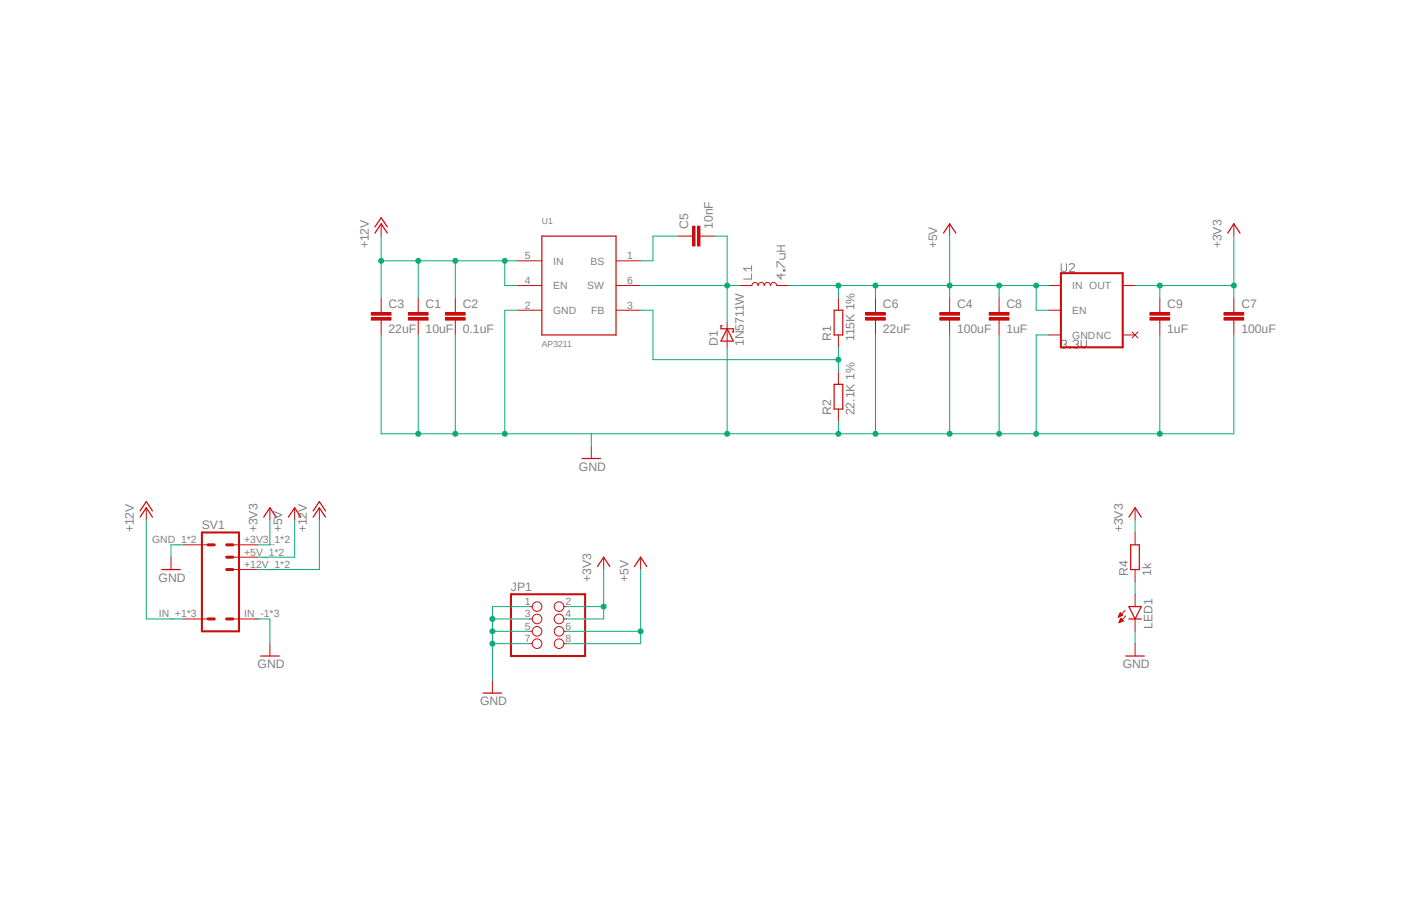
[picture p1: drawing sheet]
<svg xmlns="http://www.w3.org/2000/svg" width="432mm" height="279mm" viewBox="0 0 432 279" stroke-linecap="round" stroke-linejoin="round" font-family="sans-serif">
<path d="M37.4 60.9l357 157.6M394.4 60.9l-357 157.6" fill="none" stroke="#fff" stroke-width=".31"/>
<g fill="none" stroke="#808080" stroke-width=".31">
<path d="M239.5 77.5h2.4M239.5 75.8h2.4M240.3 78.3h1.6v1.2l-.4 .4h-1.2M240.7 75.8v1.7M231.6 84.4v1.7h-2.4M231.6 82v1.6M231.6 82.8h-2.4l.8 .8M239.5 82.4v-1.7h.4l1.6 1.7h.4M240.7 84.4v1.7l-1.2-1.3h2.4M241.5 83.2h.4v.4h-.4zM327.1 81.3v2.1l.4 .4h.8l.4-.4v-2.1M329.5 81.7l.4-.4h.9l.4 .4v.4l-1.7 1.7h1.7"/>
<path d="M327.1 105.3l.4-.4h.8l.4 .4v.4l-.4 .5M327.9 106.2h.4M328.3 106.2l.4 .4v.4l-.4 .4h-.8l-.4-.4M329.5 107h.4v.4h-.4zM330.8 105.3l.4-.4h.8l.4 .4v.4l-.4 .5M331.6 106.2h.4M332 106.2l.4 .4v.4l-.4 .4h-.8l-.4-.4M333.2 104.9v1.7l.9 .8 .8-.8v-1.7"/>
</g>
<path d="M62.2 164.2h11.5v30.5h-11.5z" fill="none" stroke="#c90d0c" stroke-width=".64"/>
<path d="M64.1 168h1.9M69.8 175.6h2M69.8 168h2M69.8 171.8h2M64.1 190.9h1.9M69.8 190.9h2" fill="none" stroke="#c90d0c" stroke-width=".93"/>
<g fill="none" stroke="#c90d0c" stroke-width=".31">
<path d="M117.5 69v3.8M212.7 72.8h.7M215.7 72.8h.8M45.1 156.6v3.8M83.2 156.6v3.8M90.8 156.6v3.8M98.4 156.6v3.8M52.7 171.8v3.8M56.5 168h7.6M71.8 175.6h7.6M71.8 168h7.6M71.8 171.8h7.6"/>
<path d="M56.5 190.9h7.6M71.8 190.9h7.6M83.2 198.5v3.8"/>
</g>
<path d="M115.6 71.9l1.9-2.9 1.9 2.9M115.6 70l1.9-2.9 1.9 2.9M43.2 159.5l1.9-2.9 1.9 2.9M43.2 157.6l1.9-2.9 1.9 2.9M81.3 159.5l1.9-2.9 1.9 2.9M88.9 159.5l1.9-2.9 1.9 2.9M96.5 159.5l1.9-2.9 1.9 2.9M96.5 157.6l1.9-2.9 1.9 2.9M49.9 175.6h5.7M80.3 202.3h5.8" fill="none" stroke="#c90d0c" stroke-width=".38"/>
<path d="M215 69.8h.7v6.1h-.7z" fill-rule="evenodd" fill="#c90d0c"/>
<path d="M215 69.8h.7v6.1h-.7z" fill="none" stroke="#c90d0c" stroke-width=".31"/>
<path d="M213.4 69.8h.8v6.1h-.8z" fill-rule="evenodd" fill="#c90d0c"/>
<path d="M208.9 72.8h3.8M213.4 69.8h.8v6.1h-.8zM216.5 72.8h3.8M269.8 95.7v.7M269.8 98.7v.8" fill="none" stroke="#c90d0c" stroke-width=".31"/>
<path d="M266.8 98h6.1v.7h-6.1z" fill-rule="evenodd" fill="#c90d0c"/>
<path d="M266.8 98h6.1v.7h-6.1z" fill="none" stroke="#c90d0c" stroke-width=".31"/>
<path d="M266.8 96.4h6.1v.8h-6.1z" fill-rule="evenodd" fill="#c90d0c"/>
<path d="M292.7 69v3.8M380.3 69v3.8M128.9 95.7v.7M128.9 98.7v.8M266.8 96.4h6.1v.8h-6.1zM269.8 91.9v3.8M269.8 99.5v3.8M182.2 137.6v3.8M349.8 156.6v3.8M349.8 164.2v3.8M349.8 175.6v3.9M349.8 198.5v3.8" fill="none" stroke="#c90d0c" stroke-width=".31"/>
<path d="M290.8 71.9l1.9-2.9 1.9 2.9M378.4 71.9l1.9-2.9 1.9 2.9M179.4 141.4h5.7M347.9 159.5l1.9-2.9 1.9 2.9M348.5 168h2.7v7.6h-2.7zM347 202.3h5.7" fill="none" stroke="#c90d0c" stroke-width=".38"/>
<path d="M125.9 98h6.1v.7h-6.1z" fill-rule="evenodd" fill="#c90d0c"/>
<path d="M125.9 98h6.1v.7h-6.1z" fill="none" stroke="#c90d0c" stroke-width=".31"/>
<path d="M125.9 96.4h6.1v.8h-6.1z" fill-rule="evenodd" fill="#c90d0c"/>
<path d="M125.9 96.4h6.1v.8h-6.1zM128.9 91.9v3.8M128.9 99.5v3.8M140.3 95.7v.7M140.3 98.7v.8" fill="none" stroke="#c90d0c" stroke-width=".31"/>
<path d="M137.3 98h6.1v.7h-6.1z" fill-rule="evenodd" fill="#c90d0c"/>
<path d="M137.3 98h6.1v.7h-6.1z" fill="none" stroke="#c90d0c" stroke-width=".31"/>
<path d="M137.3 96.4h6.1v.8h-6.1z" fill-rule="evenodd" fill="#c90d0c"/>
<g fill="none" stroke="#c90d0c" stroke-width=".31">
<path d="M137.3 96.4h6.1v.8h-6.1zM140.3 91.9v3.8M140.3 99.5v3.8M258.4 91.9v3.8M307.9 95.7v.7M307.9 98.7v.8M323.2 95.7h3.8M323.2 88.1h3.8M346 88.1h3.8M258.4 103.3v3.8M258.4 114.7v3.8M323.2 103.3h3.8"/>
<path d="M346 103.3h3.8M348.9 102.4l1.8 1.8M350.7 102.4l-1.8 1.8M258.4 126.2v3.8M344.7 190.3h.1M344.8 190.1h.3M344.8 189.9h.7M344.9 189.8h1M344.9 191.9h.2M345 189.7h.9M345 191.8h.4M345.1 189.5h.6"/>
<path d="M345.1 191.6h.7M345.1 189.3h.5M345.1 191.4h1.1M345.2 189.1h.2M345.2 191.3h.8M345.3 189l.7 .7-1.3 .6zM345.3 191.1h.6M345.4 191h.3M345.4 190.8h.2M345.4 190.7l.8 .8-1.3 .5zM346.8 188.2l-2.1 2.1M347 189.9l-2.1 2.1"/>
<path d="M349.8 183.3v3.8M349.8 190.9v3.8"/>
</g>
<path d="M257.1 95.7h2.7v7.6h-2.7zM257.1 118.5h2.7v7.7h-2.7zM347.9 187.1h3.8l-1.9 3.8zM347.9 190.9h3.8" fill="none" stroke="#c90d0c" stroke-width=".38"/>
<path d="M327 84.2h19v22.9h-19z" fill="none" stroke="#c90d0c" stroke-width=".64"/>
<path d="M304.9 98h6.1v.7h-6.1z" fill-rule="evenodd" fill="#c90d0c"/>
<path d="M304.9 98h6.1v.7h-6.1z" fill="none" stroke="#c90d0c" stroke-width=".31"/>
<path d="M304.9 96.4h6.1v.8h-6.1z" fill-rule="evenodd" fill="#c90d0c"/>
<path d="M304.9 96.4h6.1v.8h-6.1zM307.9 91.9v3.8M307.9 99.5v3.8M357.5 95.7v.7M357.5 98.7v.8" fill="none" stroke="#c90d0c" stroke-width=".31"/>
<path d="M354.4 98h6.1v.7h-6.1z" fill-rule="evenodd" fill="#c90d0c"/>
<path d="M354.4 98h6.1v.7h-6.1z" fill="none" stroke="#c90d0c" stroke-width=".31"/>
<path d="M354.4 96.4h6.1v.8h-6.1z" fill-rule="evenodd" fill="#c90d0c"/>
<path d="M117.5 95.7v.7M117.5 98.7v.8M354.4 96.4h6.1v.8h-6.1zM357.5 91.9v3.8M357.5 99.5v3.8" fill="none" stroke="#c90d0c" stroke-width=".31"/>
<path d="M114.4 98h6.1v.7h-6.1z" fill-rule="evenodd" fill="#c90d0c"/>
<path d="M114.4 98h6.1v.7h-6.1z" fill="none" stroke="#c90d0c" stroke-width=".31"/>
<path d="M114.4 96.4h6.1v.8h-6.1z" fill-rule="evenodd" fill="#c90d0c"/>
<path d="M114.4 96.4h6.1v.8h-6.1zM117.5 91.9v3.8M117.5 99.5v3.8M292.7 95.7v.7M292.7 98.7v.8" fill="none" stroke="#c90d0c" stroke-width=".31"/>
<path d="M289.6 98h6.1v.7h-6.1z" fill-rule="evenodd" fill="#c90d0c"/>
<path d="M289.6 98h6.1v.7h-6.1z" fill="none" stroke="#c90d0c" stroke-width=".31"/>
<path d="M289.6 96.4h6.1v.8h-6.1z" fill-rule="evenodd" fill="#c90d0c"/>
<path d="M289.6 96.4h6.1v.8h-6.1zM292.7 91.9v3.8M292.7 99.5v3.8M380.3 95.7v.7M380.3 98.7v.8" fill="none" stroke="#c90d0c" stroke-width=".31"/>
<path d="M377.2 98h6.1v.7h-6.1z" fill-rule="evenodd" fill="#c90d0c"/>
<path d="M377.2 98h6.1v.7h-6.1z" fill="none" stroke="#c90d0c" stroke-width=".31"/>
<path d="M377.2 96.4h6.1v.8h-6.1z" fill-rule="evenodd" fill="#c90d0c"/>
<g fill="none" stroke="#c90d0c" stroke-width=".31">
<path d="M159.4 88.1h7.6M159.4 80.4h7.6M159.4 95.7h7.6M189.9 88.1h7.5M189.9 80.4h7.5M189.9 95.7h7.5M224.1 99.5v7.6M227.9 88.1h3.8a.95 .95 0 0 1 1-1 .95 .95 0 0 1 .9 1 .95 .95 0 0 1 1-1 .95 .95 0 0 1 .9 1 .95 .95 0 0 1 1-1 .95 .95 0 0 1 .9 1 .95 .95 0 0 1 1-1 .95 .95 0 0 1 1 1h3.8M377.2 96.4h6.1v.8h-6.1zM380.3 91.9v3.8M380.3 99.5v3.8M186.1 171.8v3.8"/>
<path d="M197.4 171.8v3.8M163.2 187.1h.8M163.2 190.9h.8M163.2 194.7h.8M163.2 198.5h.8M173.8 187.1h.8M173.8 190.9h.8M173.8 194.7h.8M173.8 198.5h.8M151.8 209.9v3.8"/>
<circle cx="165.5" cy="198.5" r="1.48"/>
<circle cx="165.5" cy="187.1" r="1.48"/>
<circle cx="165.5" cy="190.9" r="1.48"/>
<circle cx="165.5" cy="194.7" r="1.48"/>
<circle cx="172.3" cy="187.1" r="1.48"/>
<circle cx="172.3" cy="194.7" r="1.48"/>
<circle cx="172.3" cy="198.5" r="1.48"/>
<circle cx="172.3" cy="190.9" r="1.48"/>
</g>
<path d="M167 72.8h22.9v30.5h-22.9zM222.6 100.5h-.4v.9h3.8v1h-.4M224.1 101.4l1.9 3.8h-3.8zM184.1 174.7l2-2.9 1.9 2.9M195.5 174.7l1.9-2.9 1.9 2.9M148.9 213.7h5.7" fill="none" stroke="#c90d0c" stroke-width=".38"/>
<path d="M157.5 183.3h22.8v19h-22.8z" fill="none" stroke="#c90d0c" stroke-width=".64"/>
<path d="M380.3 72.8v19.1M349.8 88.1h7.7M83.2 160.4v7.6h-3.8M349.8 160.4v3.8" fill="none" stroke="#0dab76" stroke-width=".31"/>
<circle cx="380.3" cy="88.1" r=".76" fill="#0dab76"/>
<g fill="none" stroke="#0dab76" stroke-width=".31">
<path d="M380.3 88.1h-22.8v3.8"/>
<circle cx="380.3" cy="88.1" r=".76"/>
</g>
<circle cx="357.5" cy="88.1" r=".76" fill="#0dab76"/>
<g fill="none" stroke="#0dab76" stroke-width=".31">
<path d="M186.1 175.6v15.3h-11.5M174.6 187.1h11.5"/>
<circle cx="357.5" cy="88.1" r=".76"/>
</g>
<circle cx="186.1" cy="187.1" r=".76" fill="#0dab76"/>
<g fill="none" stroke="#0dab76" stroke-width=".31">
<path d="M243.2 88.1h26.6v3.8M258.4 88.1v3.8M90.8 160.4v11.4h-11.4"/>
<circle cx="186.1" cy="187.1" r=".76"/>
</g>
<circle cx="258.4" cy="88.1" r=".76" fill="#0dab76"/>
<g fill="none" stroke="#0dab76" stroke-width=".31">
<path d="M269.8 88.1h22.9v3.8"/>
<circle cx="258.4" cy="88.1" r=".76"/>
</g>
<circle cx="269.8" cy="88.1" r=".76" fill="#0dab76"/>
<g fill="none" stroke="#0dab76" stroke-width=".31">
<path d="M292.7 72.8v15.3"/>
<circle cx="269.8" cy="88.1" r=".76"/>
</g>
<circle cx="292.7" cy="88.1" r=".76" fill="#0dab76"/>
<g fill="none" stroke="#0dab76" stroke-width=".31">
<path d="M292.7 88.1h30.5M319.4 88.1v7.6h3.8"/>
<circle cx="292.7" cy="88.1" r=".76"/>
</g>
<circle cx="319.4" cy="88.1" r=".76" fill="#0dab76"/>
<g fill="none" stroke="#0dab76" stroke-width=".31">
<path d="M307.9 88.1v3.8"/>
<circle cx="319.4" cy="88.1" r=".76"/>
</g>
<circle cx="307.9" cy="88.1" r=".76" fill="#0dab76"/>
<g fill="none" stroke="#0dab76" stroke-width=".31">
<path d="M197.4 175.6v22.9h-22.8M174.6 194.7h22.8"/>
<circle cx="307.9" cy="88.1" r=".76"/>
</g>
<circle cx="197.4" cy="194.7" r=".76" fill="#0dab76"/>
<g fill="none" stroke="#0dab76" stroke-width=".31">
<path d="M128.9 80.4v11.5M159.4 80.4h-41.9v11.5M45.1 160.4v30.5h11.4M98.4 160.4v15.2h-19"/>
<circle cx="197.4" cy="194.7" r=".76"/>
</g>
<circle cx="128.9" cy="80.4" r=".76" fill="#0dab76"/>
<g fill="none" stroke="#0dab76" stroke-width=".31">
<path d="M140.3 80.4v11.5"/>
<circle cx="128.9" cy="80.4" r=".76"/>
</g>
<circle cx="140.3" cy="80.4" r=".76" fill="#0dab76"/>
<g fill="none" stroke="#0dab76" stroke-width=".31">
<path d="M117.5 72.8v7.6"/>
<circle cx="140.3" cy="80.4" r=".76"/>
</g>
<circle cx="117.5" cy="80.4" r=".76" fill="#0dab76"/>
<g fill="none" stroke="#0dab76" stroke-width=".31">
<path d="M155.6 80.4v7.7h3.8"/>
<circle cx="117.5" cy="80.4" r=".76"/>
</g>
<circle cx="155.6" cy="80.4" r=".76" fill="#0dab76"/>
<g fill="none" stroke="#0dab76" stroke-width=".31">
<path d="M117.5 103.3v30.5h64.7v3.8M140.3 103.3v30.5M56.5 168h-3.8v3.8M79.4 190.9h3.8v7.6M349.8 194.7v3.8"/>
<circle cx="155.6" cy="80.4" r=".76"/>
</g>
<circle cx="140.3" cy="133.8" r=".76" fill="#0dab76"/>
<g fill="none" stroke="#0dab76" stroke-width=".31">
<path d="M128.9 103.3v30.5"/>
<circle cx="140.3" cy="133.8" r=".76"/>
</g>
<circle cx="128.9" cy="133.8" r=".76" fill="#0dab76"/>
<g fill="none" stroke="#0dab76" stroke-width=".31">
<path d="M292.7 103.3v30.5h-22.9M258.4 130v3.8h-76.2"/>
<circle cx="128.9" cy="133.8" r=".76"/>
</g>
<circle cx="258.4" cy="133.8" r=".76" fill="#0dab76"/>
<g fill="none" stroke="#0dab76" stroke-width=".31">
<path d="M269.8 103.3v30.5h-11.4"/>
<circle cx="258.4" cy="133.8" r=".76"/>
</g>
<circle cx="269.8" cy="133.8" r=".76" fill="#0dab76"/>
<g fill="none" stroke="#0dab76" stroke-width=".31">
<path d="M380.3 103.3v30.5h-22.8"/>
<circle cx="269.8" cy="133.8" r=".76"/>
</g>
<circle cx="292.7" cy="133.8" r=".76" fill="#0dab76"/>
<g fill="none" stroke="#0dab76" stroke-width=".31">
<path d="M323.2 103.3h-3.8v30.5M292.7 133.8h64.8"/>
<circle cx="292.7" cy="133.8" r=".76"/>
</g>
<circle cx="319.4" cy="133.8" r=".76" fill="#0dab76"/>
<g fill="none" stroke="#0dab76" stroke-width=".31">
<path d="M307.9 103.3v30.5"/>
<circle cx="319.4" cy="133.8" r=".76"/>
</g>
<circle cx="307.9" cy="133.8" r=".76" fill="#0dab76"/>
<g fill="none" stroke="#0dab76" stroke-width=".31">
<path d="M357.5 103.3v30.5"/>
<circle cx="307.9" cy="133.8" r=".76"/>
</g>
<circle cx="357.5" cy="133.8" r=".76" fill="#0dab76"/>
<g fill="none" stroke="#0dab76" stroke-width=".31">
<path d="M159.4 95.7h-3.8v38.1"/>
<circle cx="357.5" cy="133.8" r=".76"/>
</g>
<circle cx="155.6" cy="133.8" r=".76" fill="#0dab76"/>
<g fill="none" stroke="#0dab76" stroke-width=".31">
<path d="M224.1 107.1v26.7"/>
<circle cx="155.6" cy="133.8" r=".76"/>
</g>
<circle cx="224.1" cy="133.8" r=".76" fill="#0dab76"/>
<g fill="none" stroke="#0dab76" stroke-width=".31">
<path d="M151.8 190.9h11.4M163.2 187.1h-11.4v22.8"/>
<circle cx="224.1" cy="133.8" r=".76"/>
</g>
<circle cx="151.8" cy="190.9" r=".76" fill="#0dab76"/>
<g fill="none" stroke="#0dab76" stroke-width=".31">
<path d="M151.8 194.7h11.4"/>
<circle cx="151.8" cy="190.9" r=".76"/>
</g>
<circle cx="151.8" cy="194.7" r=".76" fill="#0dab76"/>
<g fill="none" stroke="#0dab76" stroke-width=".31">
<path d="M151.8 198.5h11.4"/>
<circle cx="151.8" cy="194.7" r=".76"/>
</g>
<circle cx="151.8" cy="198.5" r=".76" fill="#0dab76"/>
<g fill="none" stroke="#0dab76" stroke-width=".31">
<path d="M201.3 110.9h57.1M258.4 107.1v7.6M349.8 179.5v3.8"/>
<circle cx="151.8" cy="198.5" r=".76"/>
</g>
<circle cx="258.4" cy="110.9" r=".76" fill="#0dab76"/>
<g fill="none" stroke="#0dab76" stroke-width=".31">
<path d="M220.3 72.8h3.8v15.3M197.4 95.7h3.9v15.2M197.4 88.1h30.5"/>
<circle cx="258.4" cy="110.9" r=".76"/>
</g>
<circle cx="224.1" cy="88.1" r=".76" fill="#0dab76"/>
<g fill="none" stroke="#0dab76" stroke-width=".31">
<path d="M208.9 72.8h-7.6v7.6h-3.9M224.1 88.1v11.4"/>
<circle cx="224.1" cy="88.1" r=".76"/>
</g>
<g font-size="3.8" fill="#808080">
<text x="212.1" y="70.5" transform="rotate(-90 212.1 70.5)">C5</text>
<text x="219.8" y="70.5" transform="rotate(-90 219.8 70.5)">10nF</text>
<text x="113.7" y="76.6" transform="rotate(-90 113.7 76.6)">+12V</text>
<text x="288.9" y="76.6" transform="rotate(-90 288.9 76.6)">+5V</text>
<text x="376.5" y="76.6" transform="rotate(-90 376.5 76.6)">+3V3</text>
<text x="119.8" y="95.1">C3</text>
<text x="131.2" y="95.1">C1</text>
<text x="142.6" y="95.1">C2</text>
<text x="272.1" y="95.1">C6</text>
<text x="295" y="95.1">C4</text>
<text x="310.2" y="95.1">C8</text>
<text x="359.8" y="95.1">C9</text>
<text x="382.6" y="95.1">C7</text>
<text x="119.8" y="102.7">22uF</text>
<text x="131.2" y="102.7">10uF</text>
<text x="142.6" y="102.7">0.1uF</text>
<text x="221.3" y="106.7" transform="rotate(-90 221.3 106.7)">D1</text>
<text x="229.3" y="106.7" transform="rotate(-90 229.3 106.7)">1N5711W</text>
<text x="256.2" y="105.2" transform="rotate(-90 256.2 105.2)">R1</text>
<text x="263.4" y="105.2" transform="rotate(-90 263.4 105.2)">115K 1%</text>
<text x="272.1" y="102.7">22uF</text>
<text x="295" y="102.7">100uF</text>
<text x="310.2" y="102.7">1uF</text>
<text x="359.8" y="102.7">1uF</text>
<text x="382.6" y="102.7">100uF</text>
<text x="256.2" y="128.1" transform="rotate(-90 256.2 128.1)">R2</text>
<text x="263.4" y="128.1" transform="rotate(-90 263.4 128.1)">22.1K 1%</text>
<text x="178.4" y="145.2">GND</text>
<text x="41.3" y="164.2" transform="rotate(-90 41.3 164.2)">+12V</text>
<text x="62.2" y="163.1">SV1</text>
<text x="79.4" y="164.2" transform="rotate(-90 79.4 164.2)">+3V3</text>
<text x="87" y="164.2" transform="rotate(-90 87 164.2)">+5V</text>
<text x="94.6" y="164.2" transform="rotate(-90 94.6 164.2)">+12V</text>
<text x="346" y="164.2" transform="rotate(-90 346 164.2)">+3V3</text>
<text x="48.9" y="179.5">GND</text>
<text x="182.2" y="179.5" transform="rotate(-90 182.2 179.5)">+3V3</text>
<text x="193.7" y="179.5" transform="rotate(-90 193.7 179.5)">+5V</text>
<text x="347.6" y="177.5" transform="rotate(-90 347.6 177.5)">R4</text>
<text x="354.8" y="177.5" transform="rotate(-90 354.8 177.5)">1k</text>
<text x="157.5" y="182.3">JP1</text>
<text x="355.2" y="193.9" transform="rotate(-90 355.2 193.9)">LED1</text>
<text x="79.4" y="206.1">GND</text>
<text x="346" y="206.1">GND</text>
<text x="148" y="217.6">GND</text>
</g>
<g font-size="3.2" fill="#808080">
<text x="161.7" y="79.9">5</text>
<text x="170.5" y="81.6">IN</text>
<text x="182" y="81.6">BS</text>
<text x="193.3" y="79.9">1</text>
<text x="161.7" y="87.5">4</text>
<text x="170.5" y="89.2">EN</text>
<text x="181" y="89.2">SW</text>
<text x="193.3" y="87.5">6</text>
<text x="330.5" y="89.2">IN OUT</text>
<text x="161.7" y="95.2">2</text>
<text x="193.3" y="95.2">3</text>
<text x="170.5" y="96.8">GND</text>
<text x="182.2" y="96.8">FB</text>
<text x="330.5" y="96.8">EN</text>
<text x="330.5" y="104.4">GNDNC</text>
<text x="46.9" y="167.5">GND_1*2</text>
<text x="75.3" y="167.5">+3V3_1*2</text>
<text x="75.3" y="171.3">+5V_1*2</text>
<text x="75.3" y="175.1">+12V_1*2</text>
<text x="48.9" y="190.3">IN_+1*3</text>
<text x="75.3" y="190.3">IN_-1*3</text>
<text x="161.7" y="186.5">1</text>
<text x="161.7" y="190.3">3</text>
<text x="174.3" y="186.5">2</text>
<text x="174.3" y="190.3">4</text>
<text x="161.7" y="194.1">5</text>
<text x="161.7" y="197.9">7</text>
<text x="174.3" y="194.1">6</text>
<text x="174.3" y="197.9">8</text>
</g>
<g font-size="2.7" fill="#808080">
<text x="167" y="69">U1</text>
<text x="167" y="107.1">AP3211</text>
</g>
</svg>
